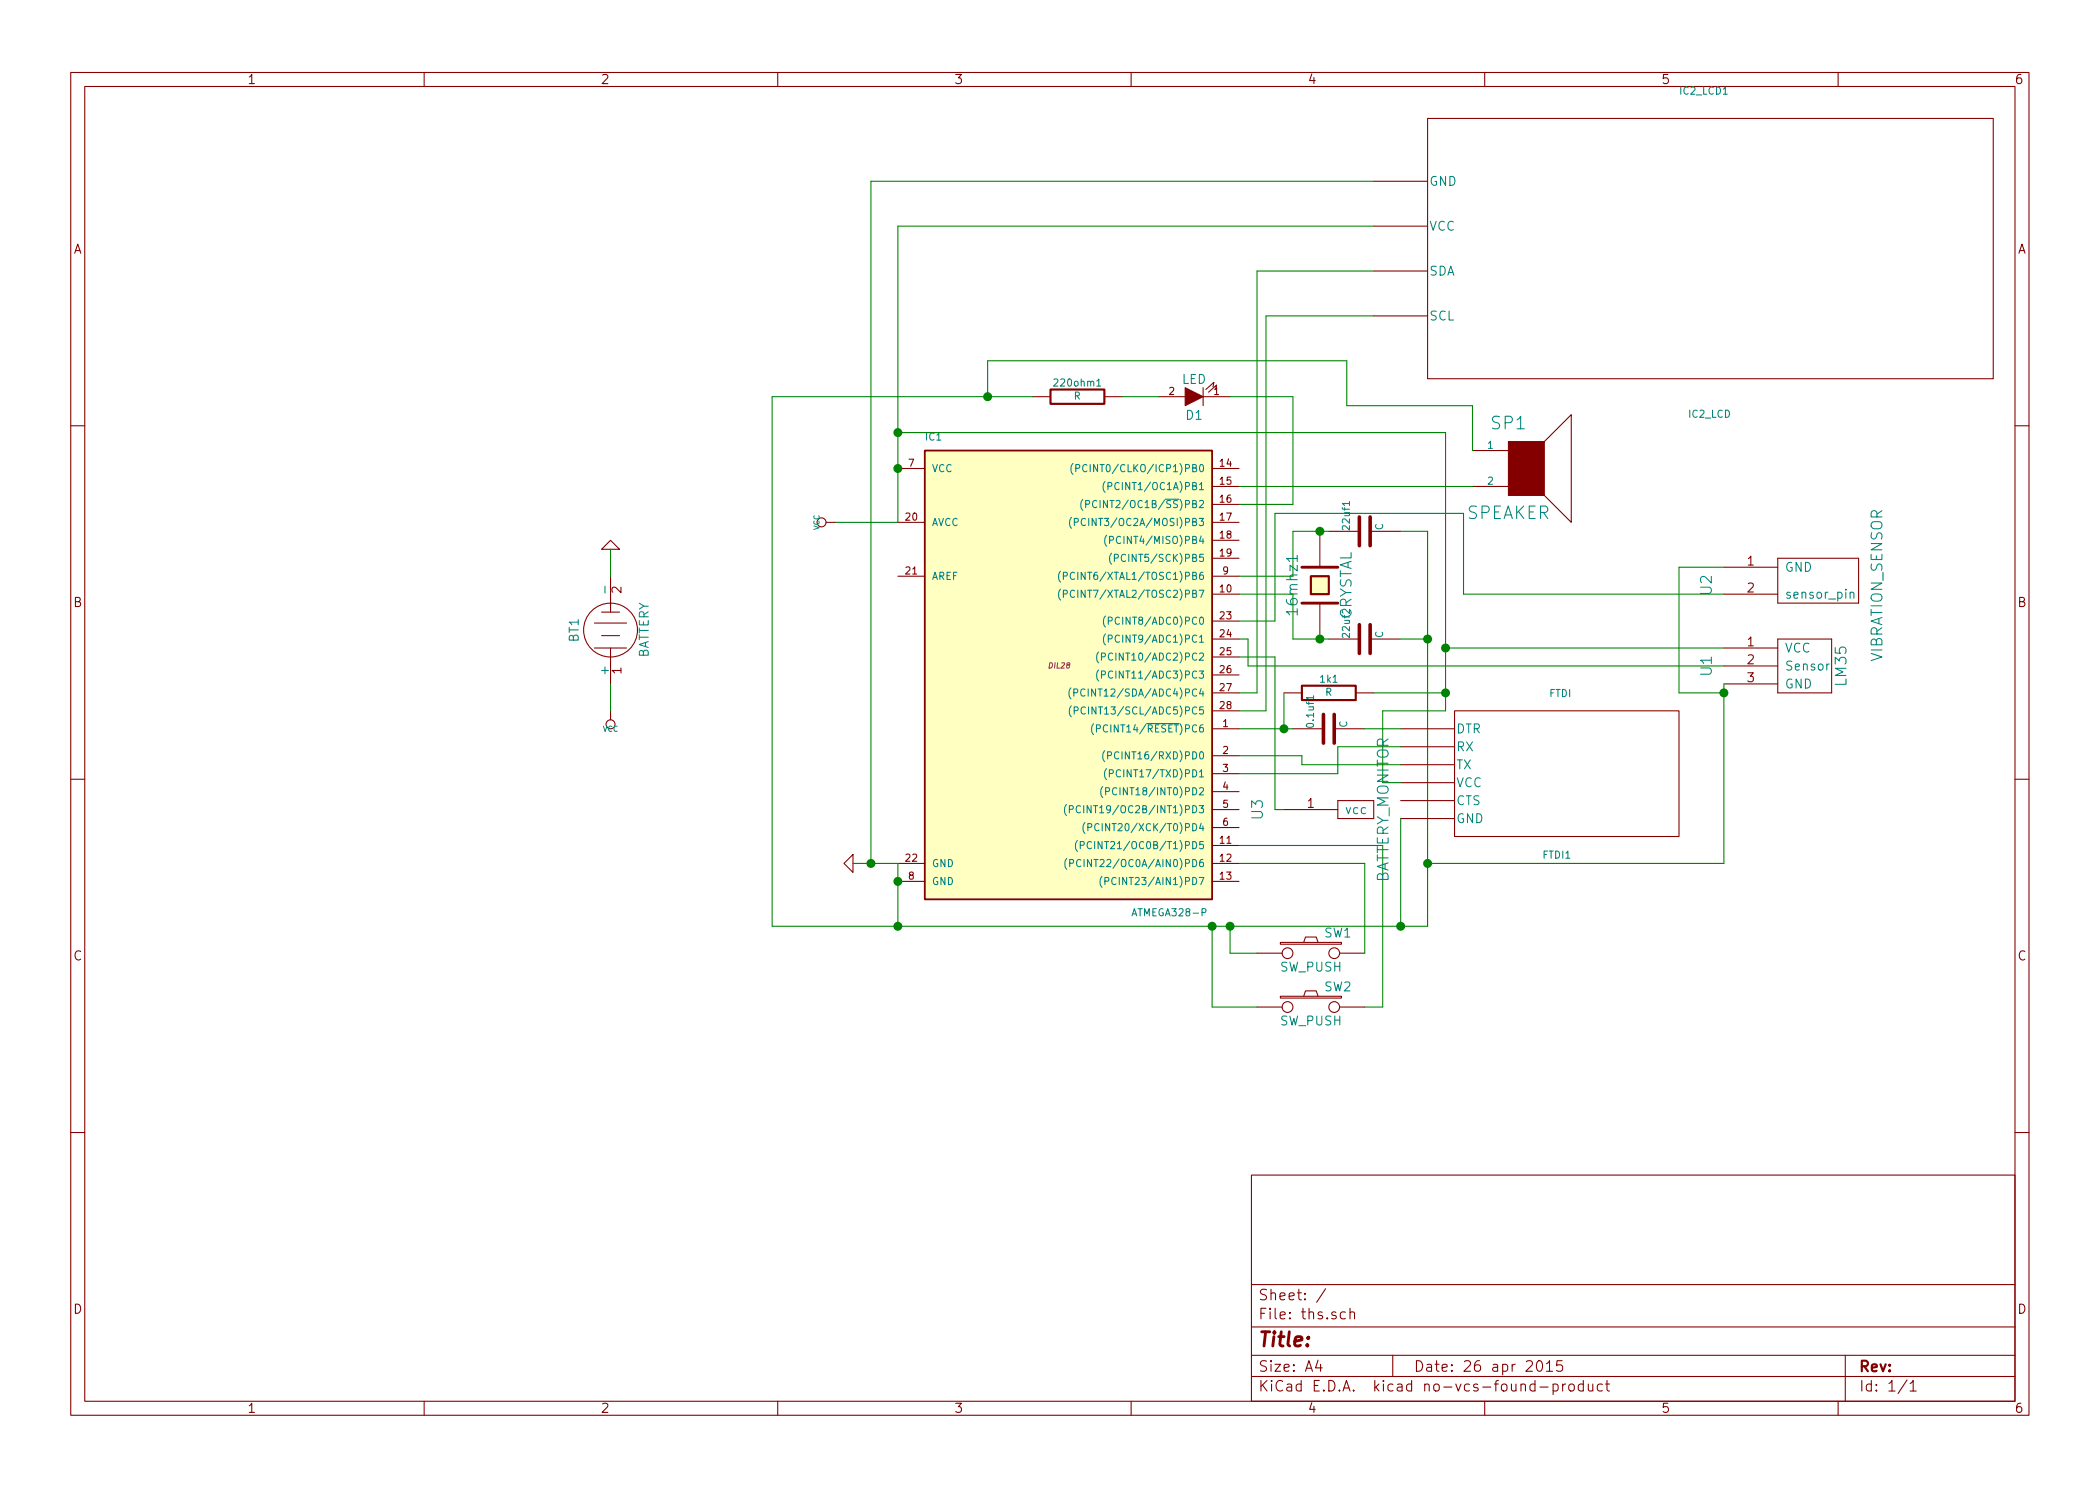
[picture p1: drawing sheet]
<svg xmlns="http://www.w3.org/2000/svg" width="297mm" height="210mm" viewBox="0 0 297 210" stroke-linecap="round" stroke-linejoin="round" font-family="sans-serif">
<g fill="none" stroke="#840000" stroke-width=".15">
<path d="M10 10.3h277v189.9h-277zM12 12.2h273v186.1h-273zM60 10.3v1.9M110 10.3v1.9M160 10.3v1.9M201.9 16.8h80v36.8h-80zM210 10.3v1.9M260 10.3v1.9M194.3 25.6h7.6M194.3 32h7.6M194.3 38.3h7.6M146 56.1h2.6"/>
<path d="M156.2 56.1h2.5M163.8 56.1h3.8M170.2 54.9v2.5M170.2 56.1h3.8M171.6 54.7l.1-.6-1.1 1M172 55.1l.1-.6-1.2 1M194.3 44.7h7.6M10 60.2h2M85.1 77.7l1.3-1.3 1.2 1.3zM116.8 73.9h1.3M127 66.3h3.8M127 73.9h3.8"/>
<path d="M171.4 66.3h3.9M171.4 73.9h3.9M171.4 68.8h3.9M171.4 71.4h3.9M171.4 76.4h3.9M171.4 79h3.9M186.7 75.2v5.1M188 75.2h4.3M193.8 75.2h4.3M208.3 68.8h5.1M208.3 63.7h5.1M218.4 62.5l3.8-3.8v15.2l-3.8-3.8"/>
<path d="M251.5 79v6.3zM251.5 79h11.4zM262.9 79v6.3zM285 60.2h2M84.1 91.7h4.5M84.1 88.2h4.5M85.1 89.9h2.5M85.1 86.6h2.5M86.4 81.5v5.1M86.4 91.7v5.1M127 81.5h3.8M171.4 81.5h3.9"/>
<path d="M171.4 84.1h3.9M171.4 87.9h3.9M171.4 90.4h3.9M171.4 93h3.9M171.4 95.5h3.9M171.4 98h3.9M181.6 98h2.5M186.7 85.3v5.1M188 90.4h4.3M191.8 98h2.5M193.8 90.4h4.3M243.8 84.1h7.7"/>
<path d="M243.8 91.7h7.7M243.8 94.2h7.7M243.8 96.8h7.7M243.8 80.3h7.7M251.5 90.4h7.6zM251.5 90.4v7.6zM251.5 98h7.6zM251.5 85.3h11.4zM259.1 90.4v7.6zM10 110.3h2M86.4 100.6v1.2M171.4 103.1h3.9"/>
<path d="M171.4 106.9h3.9M171.4 109.5h3.9M171.4 112h3.9M171.4 114.5h3.9M171.4 117.1h3.9M171.4 119.6h3.9M171.4 100.6h3.9M181.6 114.5h7.6M182.9 103.1h4.3M188.7 103.1h4.3M189.2 113.3h5.1zM189.2 113.3v2.5z"/>
<path d="M189.2 115.8h5.1zM198.1 103.1h7.6M198.1 115.8h7.6M198.1 113.3h7.6M198.1 110.7h7.6M198.1 108.2h7.6M198.1 105.7h7.6M205.7 100.6h31.8v17.8h-31.8zM285 110.3h2M119.4 122.2l1.2-1.3v2.5zM127 124.7h3.8M127 122.2h3.8"/>
<path d="M171.4 124.7h3.9M171.4 122.2h3.9M177.8 134.9h3.6M181.1 133.3h8.6v.3h-8.6zM184.4 133.3l.3-.7h1.5l.2 .7M189.5 134.9h3.5M177.8 142.5h3.6M181.1 141h8.6v.2h-8.6zM184.4 141l.3-.8h1.5l.2 .8M189.5 142.5h3.5M10 160.2h2M177 166.3h108v32h-108z"/>
<path d="M285 160.2h2M60 198.3v1.9M110 198.3v1.9M160 198.3v1.9M177 194.8h108M177 191.8h108M177 187.8h108M177 181.8h108M186.4 192.5l-.3 1h.9M186.8 193v1M187.5 182.3l-1.3 2M190.3 185.7l-.4-.1-.3 .3 .1 .6 .2 .1 .4-.1"/>
<path d="M191 185.7a.38 .38 0 0 1 .6 .1v.8M191 185.1v1.5M197 191.8v3M210 198.3v1.9M217.5 192.7a.35 .35 0 0 1 .3-.2 .35 .35 0 0 1 .3 .3 .77 .77 0 0 1-.4 1.2 .9 .9 0 0 1-.2-1.3zM217.8 196.3h1.2M218.7 193l.5-.5v1.5M218.7 194h.9M219.7 195.9a.48 .48 0 0 1 .6 .1l.1 .1-.1 .6a.48 .48 0 0 1-.6 0M219.7 195.8v1.5M221 192.5h-.8v.7a.62 .62 0 0 1 .7 0l.1 .2v.5l-.2 .1h-.4l-.2-.1M221 195.8v1"/>
<path d="M221.5 195.8l-.3 .1-.2 .2M222 196a.41 .41 0 0 1 .7 .1v.4a.41 .41 0 0 1-.4 .3 .41 .41 0 0 1-.4-.3zM224 195.9l-.5-.1-.3 .3 .1 .6 .2 .1 .5-.1M224 195.3v1.5M224.7 195.8v.9a.4 .4 0 0 0 .6 0M225.3 195.8v1M226.6 195.9l-.4-.1-.3 .3 .1 .6 .2 .1 .4-.1M227.1 195.8h.6M227.3 195.3v1.3l.2 .2h.2M260 198.3v1.9M261 191.8v6.5M269.7 195.2l-1.2 2"/>
<path d="M270.2 195.8l.4-.5v1.5M270.2 196.8h.8"/>
<circle cx="116.2" cy="73.9" r=".63"/>
<circle cx="86.4" cy="89.1" r="3.8"/>
<circle cx="86.4" cy="102.5" r=".63"/>
<circle cx="182.1" cy="134.9" r=".76"/>
<circle cx="188.7" cy="134.9" r=".76"/>
<circle cx="182.1" cy="142.5" r=".76"/>
<circle cx="188.7" cy="142.5" r=".76"/>
</g>
<g fill="#ffffc2" stroke="#ffffc2" stroke-width=".14">
<path d="M130.8 63.7h40.6v63.5h-40.6z"/>
<path d="M185.4 81.5h2.6v2.6h-2.6z"/>
</g>
<path d="M130.8 63.7h40.6v63.5h-40.6z" fill="none" stroke="#840000" stroke-width=".25"/>
<g fill="none" stroke="#008484" stroke-width=".15">
<path d="M155.1 53.9l.3-.3v1M155.1 54.6h.6M151.6 73.2a1.2 1.2 0 0 0 0 1.5M151.8 65.6a1.2 1.2 0 0 0 0 1.5M152 73.9l.5-.1v-.1v-.3l-.5-.1v1.1M152.2 66.3l.5-.1v-.1v-.3l-.5-.1v1M153.2 70.7a1.2 1.2 0 0 0 0 1.5M153.5 73.5a.4 .4 0 0 0-.5-.1 .4 .4 0 0 0-.1 .5 .37 .37 0 0 0 .2 .4 .37 .37 0 0 0 .4 0M153.6 71.3h.5v-.2v-.2l-.5-.1v1M153.7 65.8a.4 .4 0 0 0-.5 0 .4 .4 0 0 0-.1 .5 .37 .37 0 0 0 .2 .4 .37 .37 0 0 0 .4-.1M155.1 70.9a.4 .4 0 0 0-.5 0 .4 .4 0 0 0-.1 .5 .37 .37 0 0 0 .2 .4 .37 .37 0 0 0 .4-.1M156.3 68.1a1.2 1.2 0 0 0 0 1.6"/>
<path d="M156.5 75.7a1.2 1.2 0 0 0 0 1.6M156.7 68.8h.5l.1-.2-.1-.3h-.5v1M156.9 76.4h.5l.1-.2-.1-.3h-.5v1M157.2 78.3a1.2 1.2 0 0 0 0 1.5M157.6 79l.5-.1 .1-.1-.1-.3-.5-.1v1M183.5 78.6v.9M190.9 71v.5M150 80.8a1.2 1.2 0 0 0 0 1.6M150 83.4a1.2 1.2 0 0 0 0 1.5M150.4 81.5h.5l.1-.2-.1-.3h-.5v1M150.4 84h.5l.1-.2-.1-.2-.5-.1v1M151.5 97.3a1.2 1.2 0 0 0 0 1.6"/>
<path d="M151.5 99.9a1.2 1.2 0 0 0 0 1.5M151.9 98h.5l.1-.2-.1-.3h-.5v1M153.5 97.6a.4 .4 0 0 0-.5 0 .4 .4 0 0 0-.1 .5 .37 .37 0 0 0 .1 .3 .37 .37 0 0 0 .5 0M155.4 92.2a1.2 1.2 0 0 0 0 1.6M155.4 94.8a1.2 1.2 0 0 0 0 1.5M155.8 92.9h.5l.1-.2-.1-.2-.5-.1v1M155.8 95.5l.5-.1 .1-.1-.1-.3-.5-.1v1.1M156.4 87.2a1.2 1.2 0 0 0 0 1.5M156.4 89.7a1.2 1.2 0 0 0 0 1.6M156.8 87.9l.5-.1v-.2v-.2l-.5-.1v1M156.8 90.4l.5-.1v-.1v-.3h-.5v1M185.8 98.4v.6"/>
<path d="M258.7 93.9h-.1l-.2 .3M261.7 83.9a.3 .3 0 0 1 .5 .1v.7M261.7 83.8v.9M150.9 113.8a1.2 1.2 0 0 0 0 1.6M151.3 114.5h.4l.1-.2-.1-.3h-.4v1M151.9 100.6l.5-.1 .1-.2-.1-.2-.5-.1v1M152.4 118.9a1.2 1.2 0 0 0 0 1.6M152.8 119.6h.5l.1-.2-.1-.3h-.5v1M152.8 114.1a.4 .4 0 0 0-.5 0 .4 .4 0 0 0-.1 .5 .37 .37 0 0 0 .2 .4 .37 .37 0 0 0 .4-.1M153.5 116.4a1.2 1.2 0 0 0 0 1.5M153.5 100.1a.4 .4 0 0 0-.5 0 .4 .4 0 0 0-.1 .5 .37 .37 0 0 0 .2 .4 .37 .37 0 0 0 .4-.1M153.9 117.1l.5-.1v-.1v-.3l-.5-.1v1"/>
<path d="M154.4 119.2a.4 .4 0 0 0-.5 0 .4 .4 0 0 0-.1 .5 .37 .37 0 0 0 .2 .3 .37 .37 0 0 0 .4 0M154.7 102.4a1.2 1.2 0 0 0 0 1.6M155.1 103.1l.5-.1 .1-.1-.1-.3h-.5v1M155.4 116.6a.4 .4 0 0 0-.5 0 .4 .4 0 0 0-.1 .5 .37 .37 0 0 0 .2 .4 .37 .37 0 0 0 .4-.1M156 111.3a1.2 1.2 0 0 0 0 1.5M156.3 106.2a1.2 1.2 0 0 0 0 1.6M156.4 112l.5-.1v-.1v-.3l-.5-.1v1.1M156.5 108.8a1.2 1.2 0 0 0 0 1.5M156.7 106.9h.4l.1-.2-.1-.3h-.4v1M156.9 109.4h.5l.1-.2-.1-.2-.5-.1v1M162.2 102.4h4.6M150.9 121.5a1.2 1.2 0 0 0 0 1.5"/>
<path d="M151.3 122.1h.5l.1-.2-.1-.2-.5-.1v1M152.9 121.7a.4 .4 0 0 0-.5 0 .4 .4 0 0 0-.1 .5 .37 .37 0 0 0 .2 .4 .37 .37 0 0 0 .4-.1M155.9 124a1.2 1.2 0 0 0 0 1.5M156.3 124.7l.5-.1v-.1v-.3l-.5-.1v1.1"/>
</g>
<g fill="#840000" stroke="#840000" stroke-width=".15">
<path d="M167.6 54.9l2.6 1.2-2.6 1.3z"/>
<path d="M213.4 62.5h5v7.6h-5z"/>
</g>
<path d="M148.6 55.1h7.6v2h-7.6zM184.1 97h7.7v2.1h-7.7zM185.4 81.5h2.6v2.6h-2.6z" fill="none" stroke="#840000" stroke-width=".3"/>
<path d="M184.1 85.3h5.1M184.1 80.3h5.1" fill="none" stroke="#840000" stroke-width=".41"/>
<path d="M192.3 73.1v4.1M193.8 73.1v4.1M192.3 88.4v4.1M193.8 88.4v4.1M187.2 101.1v4.1M188.7 101.1v4.1" fill="none" stroke="#840000" stroke-width=".51"/>
<g fill="none" stroke="#008400" stroke-width=".15">
<path d="M194.3 32h-67.3v41.9h-8.9M194.3 38.3h-16.5v59.7h-2.5M194.3 25.6h-71.1v96.6M139.7 56.1v-5.1h50.8v6.4h17.8v6.3M146 56.1h-36.8v75h92.7v-55.9h-3.8M158.7 56.1h5.1M174 56.1h8.9v15.3h-7.6M194.3 44.7h-15.2v55.9h-3.8M86.4 77.7v3.8M127 61.2h77.5v39.4h-8.9v10.1h2.5M175.3 68.8h33M188 75.2h-5.1v6.3h-7.6"/>
<path d="M86.4 96.8v3.8M175.3 84.1h7.6v6.3h5.1M175.3 90.4h1.2v3.8h67.3M175.3 93h5v21.5h1.3M181.6 98v5.1M194.3 98h10.2M198.1 90.4h3.8M204.5 91.7h39.3M243.8 84.1h-36.8v-11.5h-26.7v15.3h-5M243.8 80.3h-6.3v17.7h6.3M243.8 96.8v25.4h-41.9M175.3 103.1h7.6"/>
<path d="M175.3 119.6h20.3v22.9h-2.6M175.3 106.9h8.8v1.3h14M193 103.1h5.1M198.1 115.8v15.3M198.1 105.7h-8.9v3.8h-13.9M120.6 122.2h6.4v8.9M171.4 131.1v11.4h6.4M174 131.1v3.8h3.8M175.3 122.2h17.7v12.7"/>
</g>
<g fill="#008400" stroke="#008400" stroke-width=".25">
<circle cx="201.9" cy="90.4" r=".51"/>
<circle cx="181.6" cy="103.1" r=".51"/>
<circle cx="198.1" cy="131.1" r=".51"/>
<circle cx="127" cy="124.7" r=".51"/>
<circle cx="204.5" cy="98" r=".51"/>
<circle cx="127" cy="61.2" r=".51"/>
<circle cx="127" cy="66.3" r=".51"/>
<circle cx="123.2" cy="122.2" r=".51"/>
<circle cx="127" cy="131.1" r=".51"/>
<circle cx="139.7" cy="56.1" r=".51"/>
<circle cx="174" cy="131.1" r=".51"/>
<circle cx="171.5" cy="131.1" r=".51"/>
<circle cx="201.9" cy="122.2" r=".51"/>
<circle cx="186.7" cy="75.2" r=".51"/>
<circle cx="186.7" cy="90.4" r=".51"/>
<circle cx="204.5" cy="91.7" r=".51"/>
<circle cx="243.8" cy="98" r=".51"/>
</g>
<text font-size="2.8" fill="#840000" x="178" y="190.5">Title:</text>
<g font-size="2.5" fill="#008484">
<text x="211" y="60.8">SP1</text>
<text x="207.4" y="73.5">SPEAKER</text>
</g>
<g font-size="2.1" fill="#008484">
<text x="183.6" y="86.7" transform="rotate(-90 183.6 86.7)">16mhz1</text>
<text x="191.2" y="87.8" transform="rotate(-90 191.2 87.8)">CRYSTAL</text>
<text x="242.1" y="84.1" transform="rotate(-90 242.1 84.1)">U2</text>
<text x="242.1" y="95.6" transform="rotate(-90 242.1 95.6)">U1</text>
<text x="266.3" y="93.7" transform="rotate(-90 266.3 93.7)">VIBRATION_SENSOR</text>
<text x="261.2" y="96.9" transform="rotate(-90 261.2 96.9)">LM35</text>
<text x="178.6" y="115.9" transform="rotate(-90 178.6 115.9)">U3</text>
<text x="196.4" y="125.2" transform="rotate(-90 196.4 125.2)">BATTERY_MONITOR</text>
</g>
<g font-size="2.1" fill="#840000">
<text x="178" y="184">Sheet: /</text>
<text x="178" y="186.7">File: ths.sch</text>
<text x="178" y="196.9">KiCad E.D.A. kicad no-vcs-found-product</text>
<text x="178" y="194.1">Size: A4</text>
<text x="200" y="194.1">Date: 26 apr 2015</text>
<text x="263" y="194.1">Rev:</text>
<text x="263" y="196.9">Id: 1/1</text>
</g>
<g font-size="1.8" fill="#840000">
<text x="35" y="11.9">1</text>
<text x="85" y="11.9">2</text>
<text x="135" y="11.9">3</text>
<text x="185" y="11.9">4</text>
<text x="235" y="11.9">5</text>
<text x="285" y="11.9">6</text>
<text x="10.4" y="35.9">A</text>
<text x="285.4" y="35.9">A</text>
<text x="87.9" y="83.9" transform="rotate(-90 87.9 83.9)">2</text>
<text x="247.2" y="80">1</text>
<text x="247.2" y="83.8">2</text>
<text x="10.4" y="85.9">B</text>
<text x="285.4" y="85.9">B</text>
<text x="87.9" y="95.3" transform="rotate(-90 87.9 95.3)">1</text>
<text x="247.2" y="91.4">1</text>
<text x="247.2" y="94">2</text>
<text x="247.2" y="96.5">3</text>
<text x="184.9" y="114.3">1</text>
<text x="10.4" y="135.9">C</text>
<text x="285.4" y="135.9">C</text>
<text x="10.4" y="185.9">D</text>
<text x="285.4" y="185.9">D</text>
<text x="35" y="199.9">1</text>
<text x="85" y="199.9">2</text>
<text x="135" y="199.9">3</text>
<text x="185" y="199.9">4</text>
<text x="235" y="199.9">5</text>
<text x="285" y="199.9">6</text>
</g>
<g font-size="1.8" fill="#008484">
<text x="202.2" y="26.3">GND</text>
<text x="202.2" y="32.6">VCC</text>
<text x="202.2" y="39">SDA</text>
<text x="202.2" y="45.3">SCL</text>
<text x="167.1" y="54.3">LED</text>
<text x="167.8" y="59.4">D1</text>
<text x="86.1" y="83.7" transform="rotate(-90 86.1 83.7)">-</text>
<text x="252.5" y="80.9">GND</text>
<text x="252.5" y="84.7">sensor_pin</text>
<text x="81.8" y="90.8" transform="rotate(-90 81.8 90.8)">BT1</text>
<text x="86.1" y="95.4" transform="rotate(-90 86.1 95.4)">+</text>
<text x="91.7" y="93.3" transform="rotate(-90 91.7 93.3)">BATTERY</text>
<text x="252.5" y="92.3">VCC</text>
<text x="252.5" y="94.9">Sensor</text>
<text x="252.5" y="97.4">GND</text>
<text x="206" y="106.3">RX</text>
<text x="206" y="103.8">DTR</text>
<text x="206" y="113.9">CTS</text>
<text x="206" y="111.4">VCC</text>
<text x="206" y="108.8">TX</text>
<text x="190.2" y="115.2">vcc</text>
<text x="206" y="116.5">GND</text>
<text x="181.1" y="137.5">SW_PUSH</text>
<text x="187.3" y="132.6">SW1</text>
<text x="187.3" y="140.3">SW2</text>
<text x="181.1" y="145.1">SW_PUSH</text>
</g>
<g font-size="1.4" fill="#008484">
<text x="237.7" y="13.4">IC2_LCD1</text>
<text x="149.3" y="54.7">220ohm1</text>
<text x="151.9" y="56.5">R</text>
<text x="238.8" y="59.1">IC2_LCD</text>
<text x="130.9" y="62.3">IC1</text>
<text x="210.4" y="63.5">1</text>
<text x="131.8" y="66.8">VCC</text>
<text x="153.8" y="66.8">(PCINT0/CLKO/ICP1)PB0</text>
<text x="155.1" y="71.9">(PCINT2/OC1B/SS)PB2</text>
<text x="157.4" y="69.3">(PCINT1/OC1A)PB1</text>
<text x="210.4" y="68.6">2</text>
<text x="131.8" y="74.4">AVCC</text>
<text x="153.4" y="74.4">(PCINT3/OC2A/MOSI)PB3</text>
<text x="157.7" y="77">(PCINT4/MISO)PB4</text>
<text x="190.9" y="74.8" transform="rotate(-90 190.9 74.8)">22uf1</text>
<text x="195.6" y="75" transform="rotate(-90 195.6 75)">C</text>
<text x="131.8" y="82">AREF</text>
<text x="151.7" y="82">(PCINT6/XTAL1/TOSC1)PB6</text>
<text x="158.3" y="79.5">(PCINT5/SCK)PB5</text>
<text x="151.7" y="84.6">(PCINT7/XTAL2/TOSC2)PB7</text>
<text x="157.5" y="88.4">(PCINT8/ADC0)PC0</text>
<text x="156.7" y="93.5">(PCINT10/ADC2)PC2</text>
<text x="157.5" y="90.9">(PCINT9/ADC1)PC1</text>
<text x="190.9" y="90.1" transform="rotate(-90 190.9 90.1)">22uf2</text>
<text x="195.6" y="90.3" transform="rotate(-90 195.6 90.3)">C</text>
<text x="153.3" y="98.5">(PCINT12/SDA/ADC4)PC4</text>
<text x="153.4" y="101.1">(PCINT13/SCL/ADC5)PC5</text>
<text x="156.7" y="96">(PCINT11/ADC3)PC3</text>
<text x="186.8" y="96.6">1k1</text>
<text x="187.4" y="98.4">R</text>
<text x="219.1" y="98.6">FTDI</text>
<text x="155.8" y="103.6">(PCINT14/RESET)PC6</text>
<text x="157.5" y="107.4">(PCINT16/RXD)PD0</text>
<text x="185.9" y="102.7" transform="rotate(-90 185.9 102.7)">0.1uf1</text>
<text x="190.6" y="103" transform="rotate(-90 190.6 103)">C</text>
<text x="157.5" y="112.5">(PCINT18/INT0)PD2</text>
<text x="157.7" y="110">(PCINT17/TXD)PD1</text>
<text x="153.1" y="115.1">(PCINT19/OC2B/INT1)PD3</text>
<text x="155.5" y="117.6">(PCINT20/XCK/T0)PD4</text>
<text x="131.8" y="125.2">GND</text>
<text x="131.8" y="122.7">GND</text>
<text x="153" y="122.7">(PCINT22/OC0A/AIN0)PD6</text>
<text x="154.6" y="120.1">(PCINT21/OC0B/T1)PD5</text>
<text x="157.3" y="125.2">(PCINT23/AIN1)PD7</text>
<text x="218.2" y="121.5">FTDI1</text>
<text x="160.5" y="129.6">ATMEGA328-P</text>
</g>
<g font-size="1.4" fill="#840000">
<text x="165.4" y="55.9">2</text>
<text x="171.7" y="55.9">1</text>
<text x="128.5" y="66">7</text>
<text x="172.6" y="66">14</text>
<text x="172.6" y="68.6">15</text>
<text x="172.6" y="71.1">16</text>
<text x="128.1" y="73.7">20</text>
<text x="172.6" y="73.7">17</text>
<text x="172.6" y="76.2">18</text>
<text x="128.1" y="81.3">21</text>
<text x="172.6" y="83.8">10</text>
<text x="172.6" y="78.7">19</text>
<text x="173" y="81.3">9</text>
<text x="172.6" y="87.6">23</text>
<text x="172.6" y="90.2">24</text>
<text x="172.6" y="92.7">25</text>
<text x="172.6" y="95.2">26</text>
<text x="172.6" y="97.8">27</text>
<text x="172.6" y="100.3">28</text>
<text x="173" y="102.9">1</text>
<text x="173" y="106.7">2</text>
<text x="173" y="109.2">3</text>
<text x="173" y="111.8">4</text>
<text x="172.6" y="119.4">11</text>
<text x="173" y="114.3">5</text>
<text x="173" y="116.8">6</text>
<text x="128.1" y="121.9">22</text>
<text x="128.5" y="124.5">8</text>
<text x="172.6" y="121.9">12</text>
<text x="172.6" y="124.5">13</text>
</g>
<g font-size="1.1" fill="#008484">
<text x="115.9" y="75" transform="rotate(-90 115.9 75)">VCC</text>
<text x="85.2" y="103.5">VCC</text>
</g>
<text font-size="1.1" fill="#840084" x="148.4" y="94.6">DIL28</text>
</svg>
